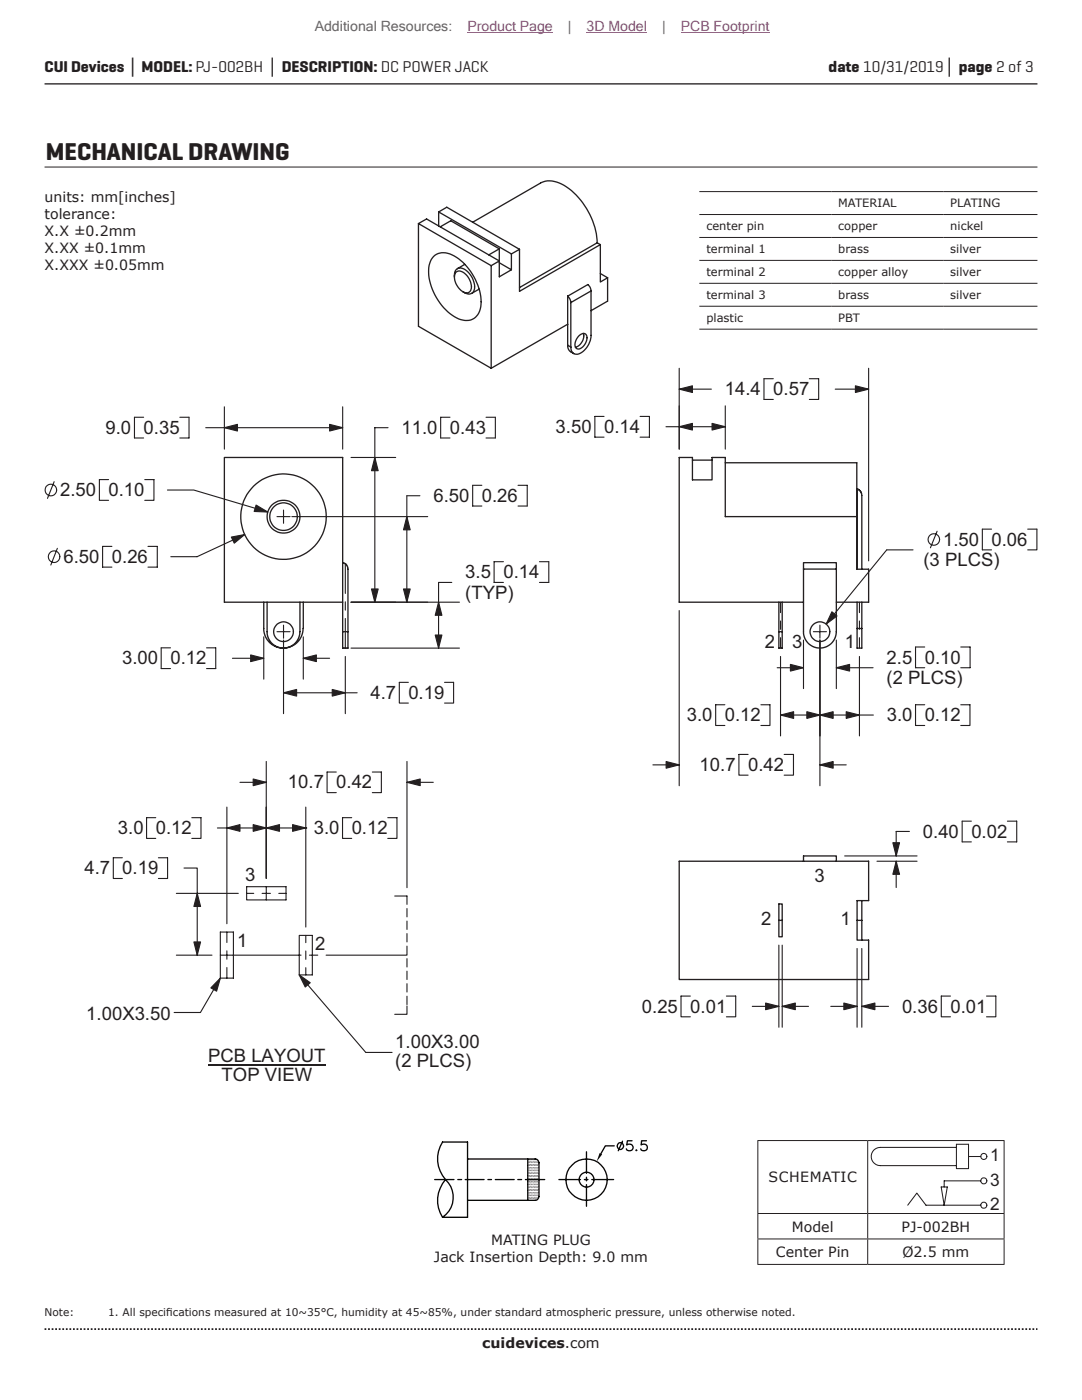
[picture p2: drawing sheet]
<svg xmlns="http://www.w3.org/2000/svg" width="216mm" height="279mm" viewBox="0 0 216 279" stroke-linecap="round" stroke-linejoin="round" font-family="sans-serif">
<path d="M8.9 16.7h198.1" fill="none" stroke="#231f20" stroke-width=".26"/>
<path d="M8.9 265.3h198.1" fill="none" stroke="#231f20" stroke-width=".35" stroke-dasharray=".4 .4 .4 .4 .4 .4" stroke-dashoffset=".7" stroke-linecap="butt"/>
<g fill="none" stroke="#231f20" stroke-width=".27">
<path d="M83.5 44.6l14.5 8.4M83.5 44.6v20.5l14.5 8.4M83.5 44.6l1.6-.9 14.5 8.4M86.5 51.2a3.5 3.5 0 0 1 4.6 .2 11.3 11.3 0 0 1 4.8 9.8 2.97 2.97 0 0 1-4.4 2.4 11 11 0 0 1-5.9-10.6l.5-1.2zM87.5 42.3l1.6-.9 14.6 8.4M87.5 42.3l14.5 8.4M87.5 42.3v2.8M87.8 45.3l2.1-1.2 9.7 5.6v2.4M90.7 55.3a1.3 1.3 0 0 1 .2-1.4 1.3 1.3 0 0 1 1.4-.3 3.9 3.9 0 0 1 2.2 4.5 1.2 1.2 0 0 1-1.8 .3l-.3-.2M91 54.3a1.62 1.62 0 0 1 2.2 .8 2.47 2.47 0 0 1 .4 3.2 1.93 1.93 0 0 1-2.3-1.1 2.6 2.6 0 0 1-.3-2.9zM92.7 52.8l-1.4 .8M94.3 44.4l13.6-7.9a4.9 4.9 0 0 1 5.1 .8 14.8 14.8 0 0 1 6.2 11.2"/>
<path d="M95.6 57.7l-1.5 .9M98 53v20.5M99.6 52.1l-1.6 .9M99.6 52.4l2.4 1.4M99.6 49.7l-2.1 1.2M102 50.7v3.1l-2.4 1.4v-3.1M103.7 49.8l-1.7 .9M113.3 59.1l.4 .6 .2 .7M113.3 59.1v9.8M117.9 58.1l-.1-.7-.5-.6-4 2.3M117.9 58.1v8.8a3.9 3.9 0 0 1-2.9 3.8 1.23 1.23 0 0 1-1.1-1.4M117.9 58.1l-4 2.3"/>
<path d="M119.2 48.5l-15.5 8.9M119.2 48.5l.6 .3M119.8 48.8v7.5l1.4-.9M119.8 48.8l-16.1 9.3v-8.3M119.8 54.6l1.4 .8M121.2 55.4v4.7l-3.3 1.9M113.3 68.9l.3 1 .9 .7M113.3 64.7l-15.3 8.8M113.3 68.9l.6 .4M113.9 60.4v8.9M115.5 67a.88 .88 0 0 1 1.6 0 2.31 2.31 0 0 1-1.8 2.7 1.21 1.21 0 0 1-.3-2zM116.4 66.5a2.37 2.37 0 0 1-1.6 2.8"/>
<path d="M44.8 91.3h23.6v28.9h-23.6zM138.2 91.8h3.9M144.7 92.4h26.3v10.7M171 97.6l.7 .4 .3 .9v14.7M171 97.6v16M68.4 112.3l.7 .4 .3 .9v15.7h-1v-9.1M160.3 113.6l.1 13.1 .3 .9 .7 .9 1.1 .7 1.1 .1 1.3-.2 .8-.6 .8-.9 .3-.9 .1-13.1M160.3 113.6v-1.3h6.6v1.3M160.3 113.6h6.6M171 103.1h-26.3v-11.8h-2.6v4.5h-3.9v-4.5h-2.7v28.9h24.8M171 103.1v10.5h2.3v6.6h-6.4M52.6 120.2v5.6l.4 1.3 .6 .9 .8 .7 1.1 .5 1.1 .2"/>
<path d="M53.3 120.2v6.3l.1 .6 .6 1 .7 .7 .8 .4 1.1 .1M59.9 120.2v5.9l-.2 1-.5 1-.6 .6-1 .5-1 .1M60.5 120.2v5.2l-.3 1.4-.6 1.1-.8 .7-.9 .5-1.3 .2M68.4 126.1h1M155.4 126.1h.7v3.2h-.7zM155.4 120.2v5.9M156.1 120.2v5.9M171 120.2v9.1h1v-9.1M171 125.4h1M160.3 171.9v-1.1h6.6v1.1M172 179.7v7.9M155.4 183.7h.7v3.3h-.7z"/>
<path d="M155.4 183.7v-3.3h.7v3.3M171 183.7v3.9h1M171 183.7v-4h2.3v-7.8h-37.8v23.6h37.8v-7.9h-1.3M171 183.7h1"/>
<circle cx="56.6" cy="103.1" r="2.76"/>
<circle cx="56.6" cy="103.1" r="8.5"/>
<circle cx="56.6" cy="103.1" r="3.3"/>
<circle cx="56.6" cy="126.1" r="1.97"/>
<circle cx="163.6" cy="126.1" r="1.97"/>
</g>
<g fill="none" stroke="#231f20" stroke-width=".22">
<path d="M47.9 156.1h5.2M53.1 152v23.3M67.1 154.1h-1.8v4.1h1.8M74.3 154.1h1.8v4.1h-1.8M81.2 152v25.2M81.2 156.1h5.3M24.4 171.2h-1.8v4.1h1.8M31.1 163.2h-1.9v4.1h1.9M31.6 171.2h1.8v4.1h-1.8M35.2 178.3h12.3M36.7 173.2h2.7v17.4M38.3 163.2h1.8v4.1h-1.8"/>
<path d="M43.4 165.2h17.6M45.3 161.1v23.2M49.2 177h7.9v2.6h-7.9zM49.2 178.3h1.4M52.3 178.3h1.7M53.1 177v2.6M55.6 178.3h1.5M61 165.2h.1M61 161.1v23.9M70.2 163.2h-1.9v4.1h1.9M77.4 163.2h1.8v4.1h-1.8M78.8 178.8h2.4v1.7"/>
<path d="M35.2 190.6h7.1M44 186h2.6v9.2h-2.6zM44 190.6h16.1M45.3 186v2.1M45.3 189.8v1.6M45.3 193.1v2.1M59.7 186.7h2.6v7.9h-2.6zM61 186.7v1.4M61 189.8v1.7M61 193.1v1.5M61.7 190.6h1.7M65.1 190.6h16.1"/>
<path d="M81.2 181.3v1.7M81.2 183.8v1.7M81.2 186.3v1.7M81.2 188.8v1.7M81.2 191.3v1.7M81.2 193.8v1.7M81.2 196.3v1.7M81.2 198.8v1.7M81.2 200.8v1.6h-2.4"/>
</g>
<path d="M50.5 155.5l2.6 .6-2.6 .7z" fill="#231f20"/>
<path d="M50.5 155.5l2.6 .6-2.6 .7z" fill="none" stroke="#231f20" stroke-width=".22"/>
<path d="M81.2 156.1l2.6-.6v1.3z" fill="#231f20"/>
<path d="M81.2 156.1l2.6-.6v1.3z" fill="none" stroke="#231f20" stroke-width=".22"/>
<path d="M38.7 188h1.3l-.6 2.6z" fill="#231f20"/>
<path d="M38.7 188h1.3l-.6 2.6z" fill="none" stroke="#231f20" stroke-width=".22"/>
<path d="M39.4 178.3l.6 2.6h-1.3z" fill="#231f20"/>
<path d="M39.4 178.3l.6 2.6h-1.3z" fill="none" stroke="#231f20" stroke-width=".22"/>
<path d="M58.4 164.6l2.6 .6-2.6 .7z" fill="#231f20"/>
<path d="M58.4 164.6l2.6 .6-2.6 .7z" fill="none" stroke="#231f20" stroke-width=".22"/>
<path d="M53.1 165.2l2.7-.6v1.3z" fill="#231f20"/>
<path d="M53.1 165.2l2.7-.6v1.3z" fill="none" stroke="#231f20" stroke-width=".22"/>
<path d="M45.3 165.2l2.6-.6v1.3z" fill="#231f20"/>
<path d="M45.3 165.2l2.6-.6v1.3z" fill="none" stroke="#231f20" stroke-width=".22"/>
<path d="M50.5 164.6l2.6 .6-2.6 .7z" fill="#231f20"/>
<path d="M68.9 112.5v5.9M56.6 127.7v14.7M56.6 138.3h14.7M68.4 129.3h1M68.9 120.1v1.7M68.9 123.4v5.9M68.9 131v11.4M81.5 136.2h-1.8v4.1h1.8M88.7 136.2h1.8v4.1h-1.8M50.5 164.6l2.6 .6-2.6 .7z" fill="none" stroke="#231f20" stroke-width=".22"/>
<path d="M56.6 138.3l2.6-.7v1.3z" fill="#231f20"/>
<path d="M56.6 138.3l2.6-.7v1.3z" fill="none" stroke="#231f20" stroke-width=".22"/>
<path d="M66.3 137.6l2.6 .7-2.6 .6z" fill="#231f20"/>
<g fill="none" stroke="#231f20" stroke-width=".22">
<path d="M66.3 137.6l2.6 .7-2.6 .6zM155.7 120.2v2.1M155.7 123.9v1.7M155.7 127.3v2M155.7 131v15.9M163.6 127.7v19.2M171.5 131v15.9M171.5 120.2v2.1M171.5 123.9v1.7M171.5 127.3v2M144.6 140.6h-1.8v4.2h1.8M151.8 140.6h1.8v4.2h-1.8"/>
<path d="M155.7 142.7h18.6M184.5 140.6h-1.8v4.2h1.8M191.7 140.6h1.8v4.2h-1.8"/>
</g>
<path d="M161 142l2.6 .7-2.6 .7z" fill="#231f20"/>
<path d="M161 142l2.6 .7-2.6 .7z" fill="none" stroke="#231f20" stroke-width=".22"/>
<path d="M155.7 142.7l2.7-.7v1.4z" fill="#231f20"/>
<path d="M155.7 142.7l2.7-.7v1.4z" fill="none" stroke="#231f20" stroke-width=".22"/>
<path d="M163.6 142.7l2.6-.7v1.4z" fill="#231f20"/>
<path d="M163.6 142.7l2.6-.7v1.4z" fill="none" stroke="#231f20" stroke-width=".22"/>
<path d="M168.9 142l2.6 .7-2.6 .7z" fill="#231f20"/>
<g fill="none" stroke="#231f20" stroke-width=".22">
<path d="M10.8 96.1l-1.3 3.4M21.7 95.7h-1.9v4.2h1.9M28.7 83.3h-1.9v4.1h1.9M28.9 95.7h1.8v4.2h-1.8M33.4 97.8h5.3l14.7 4.4M35.9 83.3h1.8v4.1h-1.8M41 85.4h27.4M44.8 81.2v8.4M68.4 81.2v8.4M70 91.3h9M77.4 85.4h-2.6v34.8M83.8 98.9h-2.6v21.3"/>
<path d="M89.8 83.3h-1.9v4.1h1.9M96.1 96.9h-1.8v4.1h1.8M97 83.3h1.8v4.1h-1.8M103.4 96.9h1.8v4.1h-1.8M11.4 109.4l-1.3 3.4M22.3 109h-1.8v4.2h1.8M29.5 109h1.9v4.2h-1.9M48.8 106.7l-9.5 4.4h-5.2M55.3 103.1h2.6M56.6 101.8v2.6M58.2 103.1h27.1M90.1 116.2h-2.6v13.1"/>
<path d="M100.5 112.1h-1.9v4.1h1.9M107.6 112.1h1.9v4.1h-1.9M34 129.3h-1.8v4.1h1.8M41.2 129.3h1.8v4.1h-1.8M46.4 131.4h6.2M52.6 127.1v8.4M55.3 126.1h2.6M56.6 124.8v2.6M60.5 127.1v8.4M60.5 131.4h5.3M70 120.2h21.7M70 129.3h21.7"/>
<path d="M168.9 142l2.6 .7-2.6 .7z"/>
<circle cx="10.1" cy="97.8" r="1.16"/>
<circle cx="10.8" cy="111.1" r="1.16"/>
</g>
<path d="M87.5 120.2l.7 2.6h-1.4z" fill="#231f20"/>
<path d="M87.5 120.2l.7 2.6h-1.4z" fill="none" stroke="#231f20" stroke-width=".22"/>
<path d="M74.1 117.5h1.4l-.7 2.7z" fill="#231f20"/>
<path d="M74.1 117.5h1.4l-.7 2.7z" fill="none" stroke="#231f20" stroke-width=".22"/>
<path d="M81.2 103.1l.6 2.6h-1.3z" fill="#231f20"/>
<path d="M81.2 103.1l.6 2.6h-1.3z" fill="none" stroke="#231f20" stroke-width=".22"/>
<path d="M86.8 126.7h1.4l-.7 2.6z" fill="#231f20"/>
<path d="M86.8 126.7h1.4l-.7 2.6z" fill="none" stroke="#231f20" stroke-width=".22"/>
<path d="M80.5 117.5h1.3l-.6 2.7z" fill="#231f20"/>
<path d="M80.5 117.5h1.3l-.6 2.7z" fill="none" stroke="#231f20" stroke-width=".22"/>
<path d="M44.8 85.4l2.6-.7v1.3z" fill="#231f20"/>
<path d="M44.8 85.4l2.6-.7v1.3z" fill="none" stroke="#231f20" stroke-width=".22"/>
<path d="M74.8 91.3l.7 2.6h-1.4z" fill="#231f20"/>
<path d="M74.8 91.3l.7 2.6h-1.4z" fill="none" stroke="#231f20" stroke-width=".22"/>
<path d="M65.8 84.7l2.6 .7-2.6 .6z" fill="#231f20"/>
<path d="M65.8 84.7l2.6 .7-2.6 .6z" fill="none" stroke="#231f20" stroke-width=".22"/>
<path d="M50 130.7l2.6 .7-2.6 .6z" fill="#231f20"/>
<path d="M50 130.7l2.6 .7-2.6 .6z" fill="none" stroke="#231f20" stroke-width=".22"/>
<path d="M46.2 107.2l2.6-.5-2.1 1.7z" fill="#231f20"/>
<path d="M46.2 107.2l2.6-.5-2.1 1.7z" fill="none" stroke="#231f20" stroke-width=".22"/>
<path d="M60.5 131.4l2.6-.7v1.3z" fill="#231f20"/>
<path d="M60.5 131.4l2.6-.7v1.3z" fill="none" stroke="#231f20" stroke-width=".22"/>
<path d="M51.1 100.8l2.3 1.4-2.7-.1z" fill="#231f20"/>
<g fill="none" stroke="#231f20" stroke-width=".22">
<path d="M135.5 77.7h6.4M135.5 73.5v16.1M154.3 75.6h-1.9v4.1h1.9M161.5 75.6h1.9v4.1h-1.9M166.7 77.7h6.6M173.3 73.5v38.4M120.5 83.1h-1.8v4.1h1.8M127.7 83.1h1.9v4.1h-1.9M132.9 85.2h11.8M144.7 81v8.6M51.1 100.8l2.3 1.4-2.7-.1zM182.2 109.7h-5.3l-12 14.8"/>
<path d="M187 106l-1.3 3.3M197.8 105.6h-1.8v4.1h1.8M205.1 105.6h1.8v4.1h-1.8M135.5 121.8v35M155.1 133.3h5.2M160.3 127.7v9.7M163.6 124.8v2.6M163.6 127.7v29.1M164.9 126.1h-2.6M166.9 127.7v9.7M166.9 133.3h7.3M184.5 129.1h-1.8v4.2h1.8"/>
<path d="M191.7 129.1h1.9v4.2h-1.9M130.3 152.6h5.2M149.3 150.6h-1.9v4.1h1.9M156.5 150.6h1.8v4.1h-1.8M163.6 152.6h5.3"/>
<circle cx="186.3" cy="107.7" r="1.15"/>
</g>
<path d="M157.7 132.6l2.6 .7-2.6 .6z" fill="#231f20"/>
<path d="M157.7 132.6l2.6 .7-2.6 .6z" fill="none" stroke="#231f20" stroke-width=".22"/>
<path d="M166.9 133.3l2.6-.7v1.3z" fill="#231f20"/>
<path d="M166.9 133.3l2.6-.7v1.3z" fill="none" stroke="#231f20" stroke-width=".22"/>
<path d="M170.7 77l2.6 .7-2.6 .6z" fill="#231f20"/>
<path d="M170.7 77l2.6 .7-2.6 .6z" fill="none" stroke="#231f20" stroke-width=".22"/>
<path d="M135.5 77.7l2.7-.7v1.3z" fill="#231f20"/>
<path d="M135.5 77.7l2.7-.7v1.3z" fill="none" stroke="#231f20" stroke-width=".22"/>
<path d="M135.5 85.2l2.7-.7v1.3z" fill="#231f20"/>
<path d="M135.5 85.2l2.7-.7v1.3z" fill="none" stroke="#231f20" stroke-width=".22"/>
<path d="M166 122.1l1 .8-2.1 1.6z" fill="#231f20"/>
<path d="M166 122.1l1 .8-2.1 1.6z" fill="none" stroke="#231f20" stroke-width=".22"/>
<path d="M142.1 84.5l2.6 .7-2.6 .6z" fill="#231f20"/>
<path d="M142.1 84.5l2.6 .7-2.6 .6z" fill="none" stroke="#231f20" stroke-width=".22"/>
<path d="M132.9 152l2.6 .6-2.6 .7z" fill="#231f20"/>
<path d="M132.9 152l2.6 .6-2.6 .7z" fill="none" stroke="#231f20" stroke-width=".22"/>
<path d="M163.6 152.6l2.6-.6v1.3z" fill="#231f20"/>
<path d="M163.6 152.6l2.6-.6v1.3zM44 195.2l-4 6.9h-5.3M59.7 194.6l13.3 15.4h5.2" fill="none" stroke="#231f20" stroke-width=".22"/>
<path d="M41.5 212.5h23.5" fill="none" stroke="#231f20" stroke-width=".28"/>
<path d="M59.7 194.6l2.2 1.5-1 .9z" fill="#231f20"/>
<path d="M59.7 194.6l2.2 1.5-1 .9z" fill="none" stroke="#231f20" stroke-width=".22"/>
<path d="M44 195.2l-.8 2.6-1.1-.6z" fill="#231f20"/>
<g fill="none" stroke="#231f20" stroke-width=".22">
<path d="M168.5 170.8h14.5M175 171.9h8M178.8 171.9v5.2M181.5 165.9h-2.7v4.9M193.8 163.9h-1.8v4.1h1.8M201 163.9h1.9v4.1h-1.9M44 195.2l-.8 2.6-1.1-.6zM137.7 198.8h-1.8v4.1h1.8M144.9 198.8h1.9v4.1h-1.9M155.4 188.6v16.4M156.1 188.6v16.4M171 189.3v15.7"/>
<path d="M172 189.3v15.7M189.7 198.8h-1.9v4.1h1.9M196.8 198.8h1.9v4.1h-1.9M150.1 200.8h5.3M156.1 200.8h5.2M165.8 200.8h5.2M172 200.8h5.3"/>
</g>
<g fill="none" stroke="#231f20" stroke-width=".21">
<path d="M187.8 236.9h1.2l-.6 3.6zM190.8 228.4h2.5v4.8h-2.5zM190.8 229h-15.2a1.82 1.82 0 0 0-1.8 1.8 1.82 1.82 0 0 0 1.8 1.8h15.2M193.3 230.8h2.4M195.7 235.7h-7.3v1.2M181.1 240.5l1.8-2.4 1.9 2.4h10.9"/>
<circle cx="196.3" cy="235.6" r=".61"/>
<circle cx="196.3" cy="230.8" r=".61"/>
<circle cx="196.3" cy="240.5" r=".62"/>
</g>
<path d="M178.8 171.9l.7 2.6h-1.3z" fill="#231f20"/>
<path d="M178.8 171.9l.7 2.6h-1.3z" fill="none" stroke="#231f20" stroke-width=".22"/>
<path d="M178.2 168.2h1.3l-.7 2.6z" fill="#231f20"/>
<path d="M178.2 168.2h1.3l-.7 2.6z" fill="none" stroke="#231f20" stroke-width=".22"/>
<path d="M172 200.8l2.6-.6v1.3z" fill="#231f20"/>
<path d="M172 200.8l2.6-.6v1.3z" fill="none" stroke="#231f20" stroke-width=".22"/>
<path d="M168.4 200.2l2.6 .6-2.6 .7z" fill="#231f20"/>
<path d="M168.4 200.2l2.6 .6-2.6 .7z" fill="none" stroke="#231f20" stroke-width=".22"/>
<path d="M156.1 200.8l2.6-.6v1.3z" fill="#231f20"/>
<path d="M156.1 200.8l2.6-.6v1.3z" fill="none" stroke="#231f20" stroke-width=".22"/>
<path d="M152.8 200.2l2.6 .6-2.6 .7z" fill="#231f20"/>
<path d="M152.8 200.2l2.6 .6-2.6 .7z" fill="none" stroke="#231f20" stroke-width=".22"/>
<g fill="none" stroke="#231f20" stroke-width=".2">
<path d="M8.9 33.3h198.1M139.5 38.2h67.5M139.5 42.8h67.5M139.5 47.4h67.5M139.5 52h67.5M139.5 56.5h67.5M139.5 61.1h67.5M139.5 65.7h67.5M151.1 227.6h49.3M151.2 227.7v14.4M173.1 227.7v14.4M200.4 227.7v14.4"/>
<path d="M151.1 242.2h49.3M151.1 247.3h49.3M151.1 252.3h49.3M151.2 242.3v4.9M151.2 247.3v5M173.1 242.3v4.9M173.1 247.3v5M200.4 242.3v4.9M200.4 247.3v5"/>
</g>
<g fill="none" stroke="#040503" stroke-width=".26">
<path d="M86.7 235.4h3.9M88.9 235.4a6.2 6.2 0 0 1-.6-7.5h5v15h-5a6.2 6.2 0 0 1 .6-7.5 4.8 4.8 0 0 1-.6 7.5M91.3 235.4h.8M92.8 235.4h3.8M93.3 231.3h13.5a.8 .8 0 0 1 .7 .8v6.7a.8 .8 0 0 1-.7 .8h-13.5M97.4 235.4h.7M98.8 235.4h3.8M103.3 235.4h.8M104.8 235.4h3.9M105.3 231.3v8.3M111.5 235.4h4.3M116.6 235.4h.7"/>
<path d="M117 229.9v4.3M117 234.9v.8M117 236.4v4.3M118.1 235.4h4.3M122.6 228.7h-1.8l-.9 1.5"/>
<circle cx="117" cy="235.4" r="4.1"/>
<circle cx="117.1" cy="235.4" r="1.49"/>
</g>
<path d="M119.6 230.1l.6 .3-1.1 1.4z" fill="#040503"/>
<g fill="none" stroke="#040503" stroke-width=".26">
<path d="M105.4 231.4v.1M105.4 232v.1M105.4 232.6v.1M105.4 233.2v.1M105.4 233.9v.1M105.4 234.5v.1M105.4 235.1v.1M105.4 235.7v.1M105.4 236.4v.1M105.4 237v.1M105.4 237.6v.1M105.4 238.2v.1"/>
<path d="M105.4 238.9v.1M105.4 239.5v.1M105.6 231.7v.1M105.6 232.3v.1M105.6 233h.1M105.6 233.5v.1M105.6 234.2v.1M105.6 234.8v.1M105.6 235.4v.1M105.6 236v.1M105.6 236.7v.1M105.6 237.3v.1"/>
<path d="M105.6 237.9v.1M105.6 238.6v.1M105.6 239.2v.1M105.7 231.4v.1M105.7 232v.1M105.7 232.6v.1M105.7 233.2v.1M105.7 233.9v.1M105.7 234.5v.1M105.7 235.1v.1M105.7 235.7v.1M105.7 236.4v.1"/>
<path d="M105.7 237v.1M105.7 237.6v.1M105.7 238.2v.1M105.7 238.9v.1M105.7 239.5v.1M105.9 231.7v.1M105.9 232.3v.1M105.9 233h.1M105.9 233.5v.1M105.9 234.2v.1M105.9 234.8v.1M105.9 235.4v.1"/>
<path d="M105.9 236v.1M105.9 236.7v.1M105.9 237.3v.1M105.9 237.9v.1M105.9 238.6v.1M105.9 239.2v.1M106 231.4v.1M106 232v.1M106 232.6v.1M106 233.2v.1M106 233.9v.1M106 234.5v.1"/>
<path d="M106 235.1v.1M106 235.7v.1M106 236.4v.1M106 237v.1M106 237.6v.1M106 238.2v.1M106 238.9v.1M106 239.5v.1M106.2 231.7v.1M106.2 232.3v.1M106.2 233h.1M106.2 233.5v.1"/>
<path d="M106.2 234.2v.1M106.2 234.8v.1M106.2 235.4v.1M106.2 236v.1M106.2 236.7v.1M106.2 237.3v.1M106.2 237.9v.1M106.2 238.6v.1M106.2 239.2v.1M106.3 231.4v.1M106.3 232v.1M106.3 232.6v.1"/>
<path d="M106.3 233.2v.1M106.3 233.9v.1M106.3 234.5v.1M106.3 235.1v.1M106.3 235.7v.1M106.3 236.4v.1M106.3 237v.1M106.3 237.6v.1M106.3 238.2v.1M106.3 238.9v.1M106.3 239.5v.1M106.5 231.7v.1"/>
<path d="M106.5 232.3v.1M106.5 233h.1M106.5 233.5v.1M106.5 234.2v.1M106.5 234.8v.1M106.5 235.4v.1M106.5 236v.1M106.5 236.7v.1M106.5 237.3v.1M106.5 237.9v.1M106.5 238.6v.1M106.5 239.2v.1"/>
<path d="M106.7 231.4v.1M106.7 232v.1M106.7 232.6v.1M106.7 233.2v.1M106.7 233.9v.1M106.7 234.5v.1M106.7 235.1v.1M106.7 235.7v.1M106.7 236.4v.1M106.7 237v.1M106.7 237.6v.1M106.7 238.2v.1"/>
<path d="M106.7 238.9v.1M106.7 239.5v.1M106.8 231.7v.1M106.8 232.3v.1M106.8 233h.1M106.8 233.5v.1M106.8 234.2v.1M106.8 234.8v.1M106.8 235.4v.1M106.8 236v.1M106.8 236.7v.1M106.8 237.3v.1"/>
<path d="M106.8 237.9v.1M106.8 238.6v.1M106.8 239.2v.1M107 231.4v.1M107 232v.1M107 232.6v.1M107 233.2v.1M107 233.9v.1M107 234.5v.1M107 235.1v.1M107 235.7v.1M107 236.4v.1"/>
<path d="M107 237v.1M107 237.6v.1M107 238.2v.1M107 238.9v.1M107.1 231.7v.1M107.1 232.3v.1M107.1 233h.1M107.1 233.5v.1M107.1 234.2v.1M107.1 234.8v.1M107.1 235.4v.1M107.1 236v.1"/>
<path d="M107.1 236.7v.1M107.1 237.3v.1M107.1 237.9v.1M107.1 238.6v.1M107.1 239.2v.1M107.3 232v.1M107.3 232.6v.1M107.3 233.2v.1M107.3 233.9v.1M107.3 234.5v.1M107.3 235.1v.1M107.3 235.7v.1"/>
<path d="M107.3 236.4v.1M107.3 237v.1M107.3 237.6v.1M107.3 238.2v.1M107.3 238.9v.1M107.4 231.7v.1M107.4 232.3v.1M107.4 233h.1M107.4 233.5v.1M107.4 234.2v.1M107.4 234.8v.1M107.4 235.4v.1"/>
<path d="M107.4 236v.1M107.4 236.7v.1M107.4 237.3v.1M107.4 237.9v.1M107.4 238.6v.1M116.9 235.4h.3M117 235.3v.2M124.2 227.8l-.8 1.9M126.1 227.7h-.9l-.1 .8a.72 .72 0 0 1 1.1 0 .72 .72 0 0 1-.2 1.1 .72 .72 0 0 1-1-.3M127 229.5v.2l.1-.1M129 227.7h-1l-.1 .8a.7 .7 0 0 1 1.1 0 .7 .7 0 0 1-.1 1 .7 .7 0 0 1-1-.2"/>
<circle cx="123.8" cy="228.7" r=".66"/>
</g>
<path d="M93.3 6.5h17M117.1 6.5h12M135.8 6.5h17.8" fill="none" stroke="#bd238f" stroke-width=".2"/>
<text font-size="4.9" fill="#231f20" x="9.1" y="31.9">MECHANICAL DRAWING</text>
<g font-size="3.7" fill="#231f20">
<text x="144.6" y="78.9">14.4</text>
<text x="154.3" y="78.9">0.57</text>
<text x="21.1" y="86.6">9.0</text>
<text x="28.7" y="86.6">0.35</text>
<text x="80.1" y="86.6">11.0</text>
<text x="89.8" y="86.6">0.43</text>
<text x="110.9" y="86.4">3.50</text>
<text x="120.5" y="86.4">0.14</text>
<text x="12" y="99">2.50 0.10</text>
<text x="86.5" y="100.2">6.50</text>
<text x="96.1" y="100.2">0.26</text>
<text x="12.7" y="112.3">6.50</text>
<text x="22.3" y="112.3">0.26</text>
<text x="184.3" y="113">(3 PLCS)</text>
<text x="188.2" y="108.9">1.50</text>
<text x="197.8" y="108.9">0.06</text>
<text x="92.8" y="119.5">(TYP)</text>
<text x="92.8" y="115.4">3.5 0.14</text>
<text x="152.6" y="129.3">2</text>
<text x="158.1" y="129.3">3</text>
<text x="168.6" y="129.3">1</text>
<text x="24.4" y="132.6">3.00</text>
<text x="34" y="132.6">0.12</text>
<text x="176.9" y="132.4">2.5</text>
<text x="176.9" y="136.6">(2 PLCS)</text>
<text x="184.5" y="132.4">0.10</text>
<text x="73.9" y="139.5">4.7 0.19</text>
<text x="137.1" y="144">3.0 0.12</text>
<text x="177" y="144">3.0 0.12</text>
<text x="139.6" y="153.9">10.7</text>
<text x="149.3" y="153.9">0.42</text>
<text x="57.5" y="157.4">10.7</text>
<text x="67.1" y="157.4">0.42</text>
<text x="23.5" y="166.5">3.0 0.12</text>
<text x="62.6" y="166.5">3.0 0.12</text>
<text x="184.2" y="167.2">0.40</text>
<text x="193.8" y="167.2">0.02</text>
<text x="16.9" y="174.5">4.7 0.19</text>
<text x="48.9" y="175.9">3</text>
<text x="162.5" y="175.9">3</text>
<text x="151.9" y="184.7">2</text>
<text x="167.7" y="184.6">1</text>
<text x="47.3" y="189">1</text>
<text x="62.9" y="189.5">2</text>
<text x="17.2" y="203.5">1.00X3.50</text>
<text x="128.1" y="202.1">0.25</text>
<text x="137.7" y="202.1">0.01</text>
<text x="180" y="202.1">0.36</text>
<text x="189.7" y="202.1">0.01</text>
<text x="78.9" y="209.2">1.00X3.00</text>
<text x="41.5" y="212">PCB LAYOUT</text>
<text x="44.2" y="215.6">TOP VIEW</text>
<text x="78.9" y="212.9">(2 PLCS)</text>
</g>
<g font-size="3.5" fill="#231f20">
<text x="197.6" y="231.8">1</text>
<text x="197.6" y="236.7">3</text>
<text x="197.6" y="241.5">2</text>
</g>
<g font-size="3.2" fill="#231f20">
<text x="8.9" y="14.3">CUI Devices │ MODEL: PJ-002BH │ DESCRIPTION: DC POWER JACK</text>
<text x="165.3" y="14.3">date 10/31/2019│ page 2 of 3</text>
</g>
<g font-size="2.8" fill="#63676b">
<text x="62.8" y="6.1">Additional Resources:</text>
<text x="113.3" y="6.1">|</text>
<text x="132.1" y="6.1">|</text>
</g>
<g font-size="2.8" fill="#bd238f">
<text x="93.3" y="6.1">Product Page</text>
<text x="117.1" y="6.1">3D Model</text>
<text x="135.8" y="6.1">PCB Footprint</text>
</g>
<g font-size="2.8" fill="#231f20">
<text x="8.9" y="40.3">units: mm[inches]</text>
<text x="8.9" y="43.7">tolerance:</text>
<text x="8.9" y="47.1">X.X ±0.2mm</text>
<text x="8.9" y="50.5">X.XX ±0.1mm</text>
<text x="8.9" y="53.9">X.XXX ±0.05mm</text>
<text x="153.4" y="236">SCHEMATIC</text>
<text x="158" y="245.8">Model</text>
<text x="179.9" y="245.8">PJ-002BH</text>
<text x="86.6" y="251.8">Jack Insertion Depth: 9.0 mm</text>
<text x="98" y="248.5">MATING PLUG</text>
<text x="154.8" y="250.9">Center Pin</text>
<text x="180.1" y="250.9">Ø2.5 mm</text>
<text x="96.2" y="269">cuidevices.com</text>
</g>
<g font-size="2.3" fill="#231f20">
<text x="167.3" y="41.4">MATERIAL</text>
<text x="189.6" y="41.4">PLATING</text>
<text x="141" y="46">center pin</text>
<text x="167.3" y="46">copper</text>
<text x="189.6" y="46">nickel</text>
<text x="141" y="50.6">terminal 1</text>
<text x="167.3" y="50.6">brass</text>
<text x="189.6" y="50.6">silver</text>
<text x="141" y="55.1">terminal 2</text>
<text x="141" y="59.7">terminal 3</text>
<text x="167.3" y="55.1">copper alloy</text>
<text x="167.3" y="59.7">brass</text>
<text x="189.6" y="55.1">silver</text>
<text x="189.6" y="59.7">silver</text>
<text x="141" y="64.3">plastic</text>
<text x="167.3" y="64.3">PBT</text>
</g>
<g font-size="2.1" fill="#231f20">
<text x="8.9" y="262.7">Note:</text>
<text x="21.6" y="262.7">1. All specif</text>
<text x="33.2" y="262.7">ications measured at 10~35°C, humidity at 45~85%, under standard atmospheric pressure, unless otherwise noted.</text>
</g>
</svg>
